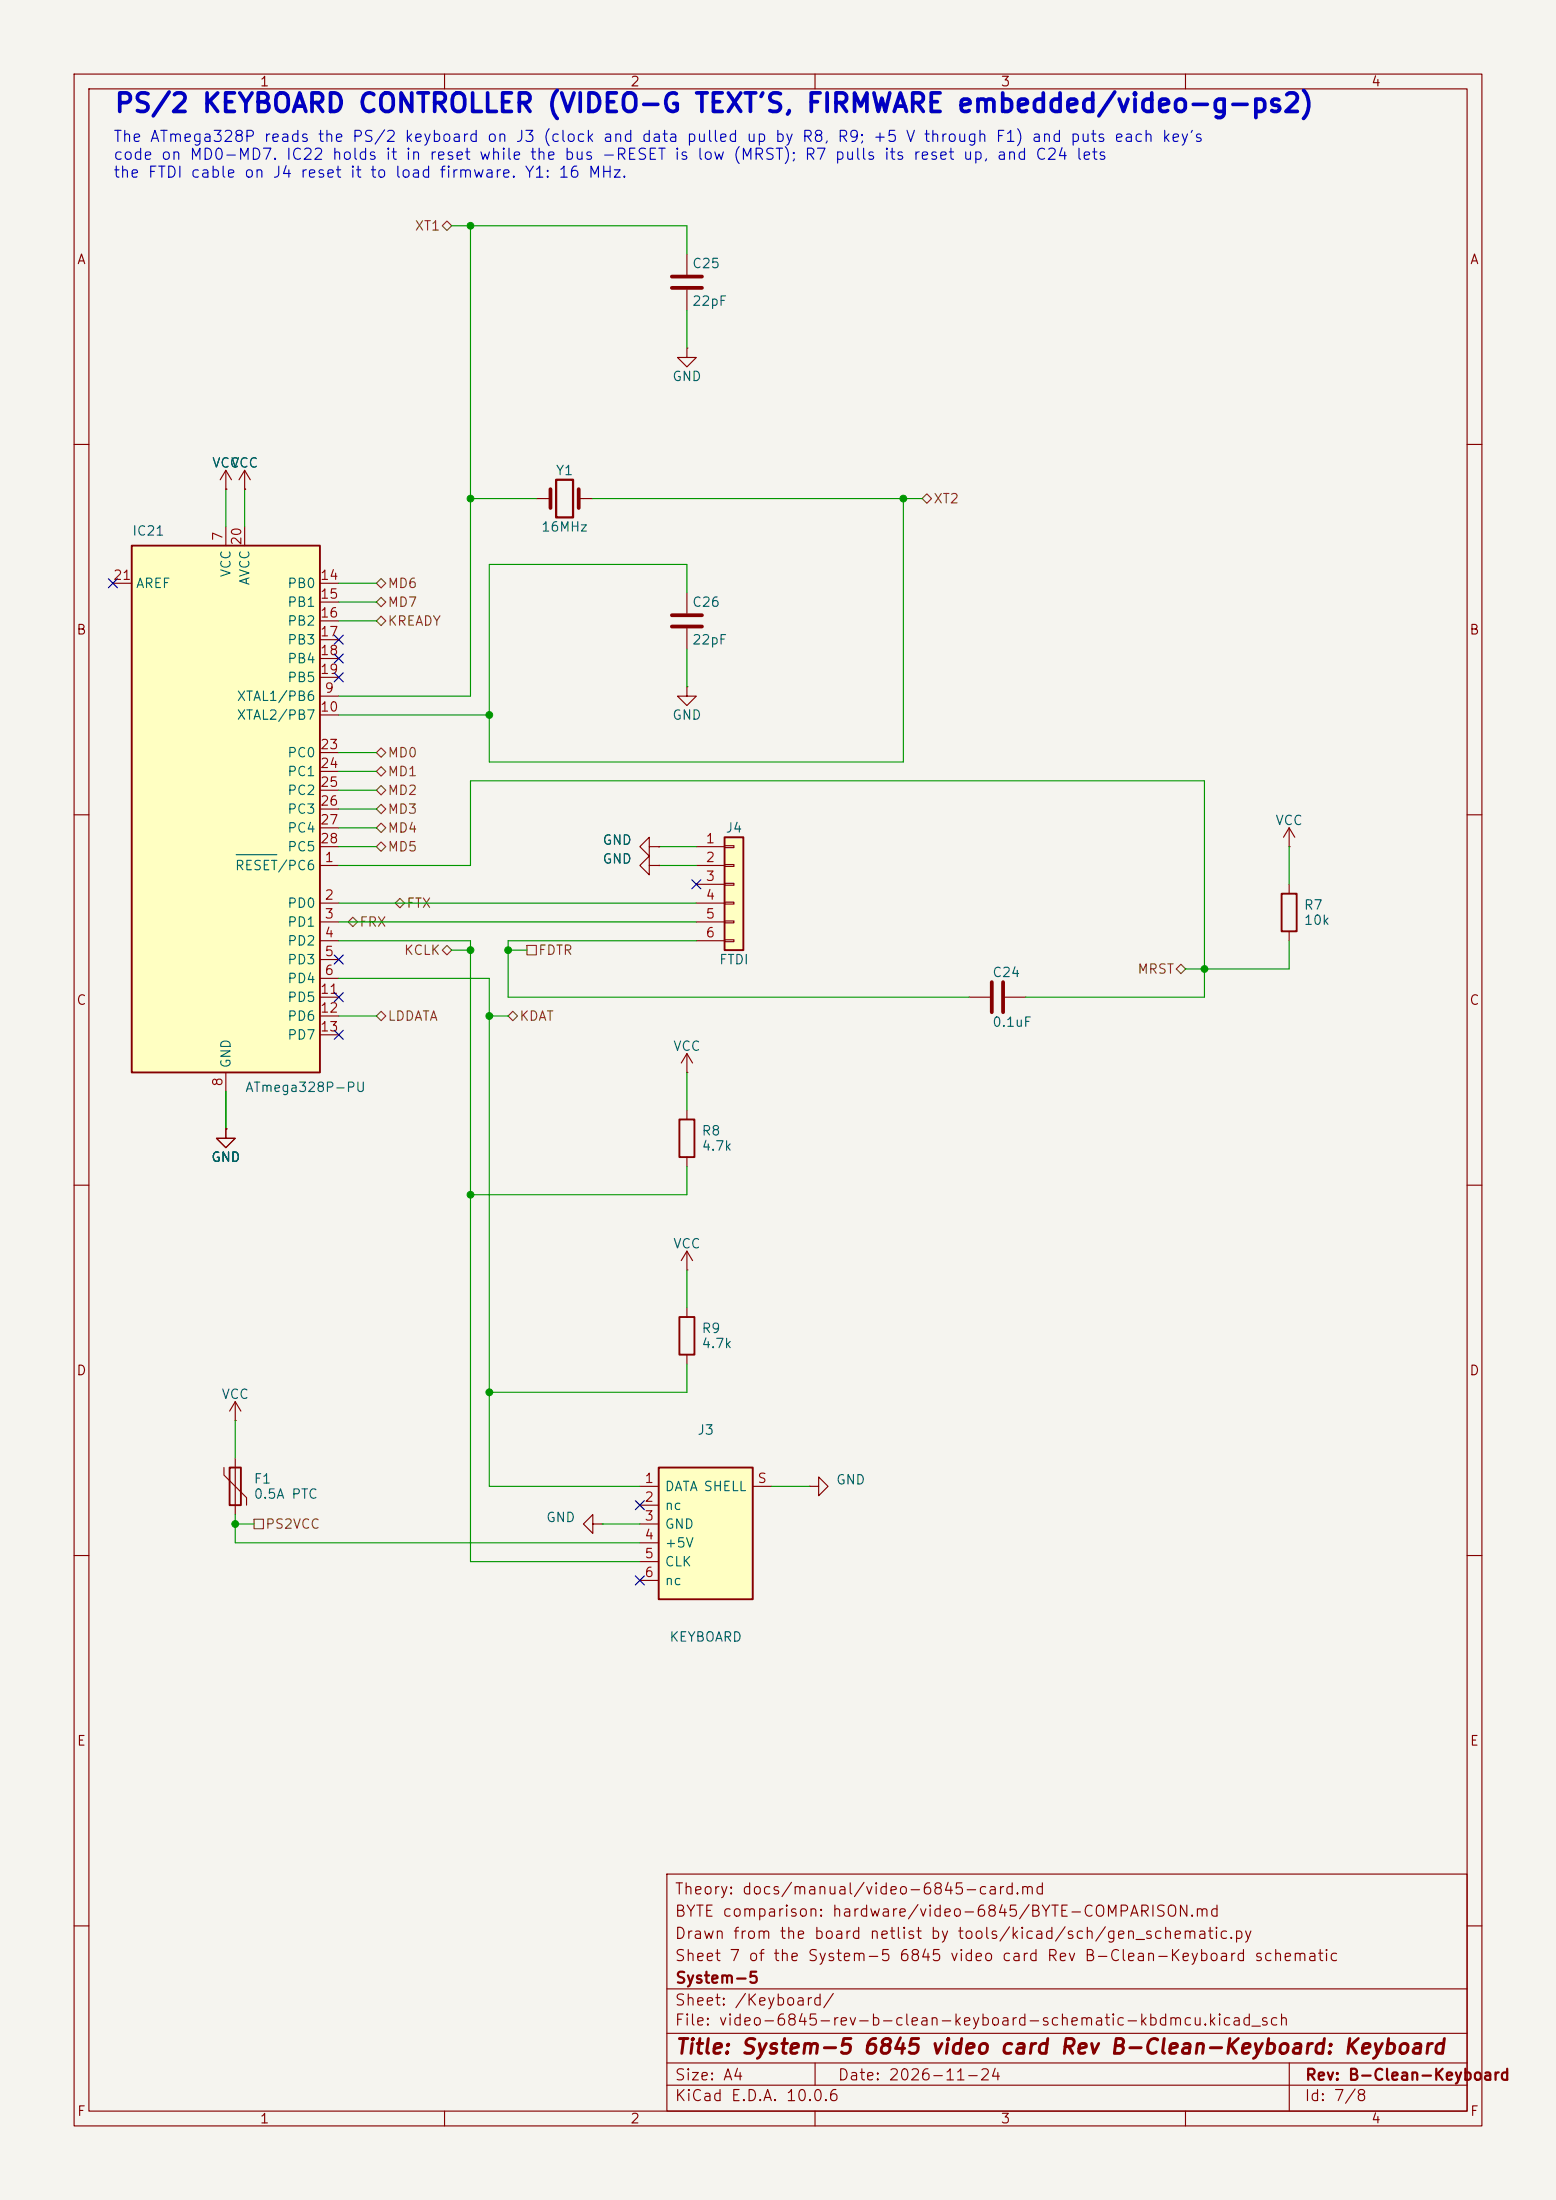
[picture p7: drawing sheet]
<svg xmlns="http://www.w3.org/2000/svg" width="210mm" height="297mm" viewBox="0 0 210 297" stroke-linecap="round" stroke-linejoin="round" font-family="sans-serif">
<path d="M0 0h210v297h-210z" fill="#f5f4ef" stroke="#f5f4ef" stroke-width=".13"/>
<g fill="none" stroke="#840000" stroke-width=".15">
<path d="M10 10h190v277h-190zM12 12h186v273h-186zM60 10v2M110 10v2M160 10v2M10 60h2M198 60h2M10 110h2M174 119.4v1.3M198 110h2M174 125.7v1.3M10 160h2"/>
<path d="M198 160h2M10 210h2M198 210h2M90 253h108v32h-108zM10 260h2M90 278.5h108M90 274.5h108M90 268.5h108M110 278.5v3M174 278.5v6.5M198 260h2M60 285v2"/>
<path d="M90 281.5h108M110 285v2M160 285v2"/>
</g>
<path d="M173 120.7h2v5h-2z" fill="none" stroke="#840000" stroke-width=".25"/>
<path d="M17.8 73.7h25.4v71.1h-25.4z" fill="#ffffc2"/>
<path d="M17.8 73.7h25.4v71.1h-25.4zM91.7 151.1h2v5.1h-2zM91.7 177.8h2v5.1h-2z" fill="none" stroke="#840000" stroke-width=".25"/>
<g fill="none" stroke="#840000" stroke-width=".15">
<path d="M15.2 78.7h2.6M30.5 66h.1M30.5 63.5v2.5M30.5 71.1v2.6M30.5 63.5l-.8 1.3M30.5 63.5l.7 1.3M33 71.1v2.6M43.2 78.7h2.5M43.2 94h2.5M43.2 96.5h2.5M43.2 81.3h2.5M43.2 83.8h2.5"/>
<path d="M43.2 86.4h2.5M43.2 88.9h2.5M43.2 91.4h2.5M43.2 116.8h2.5M43.2 101.6h2.5M43.2 104.1h2.5M43.2 106.7h2.5M43.2 109.2h2.5M43.2 111.8h2.5M43.2 114.3h2.5M87.6 116.8v-1.2l-1.2 1.2 1.2 1.3v-1.3h1.3M87.6 114.3v-1.3l-1.2 1.3 1.2 1.3v-1.3h1.3"/>
<path d="M88.9 116.8h.1M88.9 114.3h.1M174 114.3h.1M174 111.8l-.8 1.2M174 111.8l.8 1.2M174 111.8v2.5M43.2 121.9h2.5M43.2 124.5h2.5M43.2 127h2.5M43.2 129.5h2.5M43.2 132.1h2.5M43.2 134.6h2.5"/>
<path d="M43.2 137.2h2.5M43.2 139.7h2.5M30.5 152.4v1.3h1.2l-1.2 1.2-1.3-1.2h1.3M30.5 152.4h.1M30.5 144.8v2.5M92.7 144.8h.1M92.7 142.2v2.6M92.7 149.9v1.2M92.7 156.2v1.3M92.7 142.2l-.8 1.3M92.7 142.2l.8 1.3M92.7 171.5h.1"/>
<path d="M92.7 168.9v2.6M92.7 176.5v1.3M92.7 168.9l-.8 1.3M92.7 168.9l.8 1.3M92.7 182.9v1.3M80 205.7v-1.2l-1.3 1.2 1.3 1.3v-1.3h1.3M81.3 205.7h.1M109.2 200.7h1.3v-1.3l1.3 1.3-1.3 1.2v-1.2M109.2 200.7h.1"/>
</g>
<path d="M31.9 115.4h5.5" fill="none" stroke="#006464" stroke-width=".15"/>
<path d="M88.9 198.1h12.7v17.8h-12.7z" fill="#ffffc2"/>
<path d="M31 198.1h1.5v5.1h-1.5zM88.9 198.1h12.7v17.8h-12.7z" fill="none" stroke="#840000" stroke-width=".25"/>
<g fill="none" stroke="#840000" stroke-width=".15">
<path d="M92.7 34.3v2.8M92.7 39.1v2.8M92.7 47v1.3h1.3l-1.3 1.2-1.3-1.2h1.3M92.7 47h.1M33 66h.1M33 63.5l-.7 1.3M33 63.5l.8 1.3M33 63.5v2.5M72.4 67.3h1.9M78.1 67.3h1.9M92.7 92.7v1.3h1.3l-1.3 1.3-1.3-1.3h1.3M92.7 92.7h.1"/>
<path d="M92.7 80v2.8M92.7 84.8v2.8M130.8 134.6h2.8M135.6 134.6h2.8M30.2 198.1v1l3.1 3.1v1M31.7 191.8h.1M31.7 189.2l-.7 1.3M31.7 189.2l.8 1.3M31.7 189.2v2.6M31.7 196.9v7.6M86.4 200.7h2.5M86.4 203.2h2.5"/>
<path d="M86.4 205.7h2.5M86.4 208.3h2.5M86.4 210.8h2.5M86.4 213.4h2.5M101.6 200.7h2.5"/>
</g>
<path d="M90.7 37.3h4M90.7 38.9h4M74.3 66v2.6M78.1 66v2.6M90.7 83.1h4M90.7 84.6h4M133.9 132.6v4.1M135.4 132.6v4.1" fill="none" stroke="#840000" stroke-width=".51"/>
<path d="M75.1 64.8h2.2v5.1h-2.2z" fill="none" stroke="#840000" stroke-width=".3"/>
<path d="M97.8 113h2.5v15.3h-2.5z" fill="#ffffc2"/>
<path d="M97.8 113h2.5v15.3h-2.5z" fill="none" stroke="#840000" stroke-width=".25"/>
<g fill="none" stroke="#840000" stroke-width=".15">
<path d="M30.5 66h.1M33 66h.1M88.9 116.8h.1M88.9 114.3h.1M94 114.3h3.8M94 116.8h3.8M94 119.4h3.8M97.8 114.2h1.3v.2h-1.3zM97.8 116.7h1.3v.3h-1.3zM97.8 119.3h1.3v.2h-1.3zM94 121.9h3.8M94 124.5h3.8"/>
<path d="M94 127h3.8M97.8 121.8h1.3v.2h-1.3zM97.8 124.3h1.3v.3h-1.3zM97.8 126.9h1.3v.2h-1.3zM30.5 152.4h.1"/>
</g>
<g fill="none" stroke="#725600" stroke-width=".15">
<path d="M59.7 30.5l.6-.7 .7 .7-.7 .6zM50.8 78.7l.6-.6 .7 .6-.7 .7zM124.5 67.3l.6-.6 .6 .6-.6 .6zM50.8 83.8l.6-.6 .7 .6-.7 .7zM50.8 81.3l.6-.7 .7 .7-.7 .6zM50.8 101.6l.6-.6 .7 .6-.7 .6zM50.8 106.7l.6-.7 .7 .7-.7 .6zM50.8 109.2l.6-.6 .7 .6-.7 .7zM50.8 111.8l.6-.7 .7 .7-.7 .6zM50.8 114.3l.6-.6 .7 .6-.7 .6zM51.4 103.5l.7 .6-.7 .7-.6-.7zM47.6 123.8l.7 .7-.7 .6-.6-.6z"/>
<path d="M50.8 137.2l.6-.7 .7 .7-.7 .6zM53.3 121.9l.7-.6 .6 .6-.6 .7zM59.7 128.3l.6-.7 .7 .7-.7 .6zM68.6 137.2l.6-.7 .6 .7-.6 .6zM71.1 127.6h1.3v1.3h-1.3zM158.7 130.8l.7-.6 .6 .6-.6 .6zM34.3 205.1h1.3v1.3h-1.3z"/>
</g>
<g fill="none" stroke="#009600" stroke-width=".15">
<path d="M61 30.5h31.7v3.8M63.5 30.5v63.5h-17.8M92.7 41.9v5.1M30.5 66v5.1M33 66v5.1M45.7 78.7h5.1M63.5 67.3h8.9M80 67.3h44.5M121.9 67.3v35.6h-55.9v-26.7h26.7v3.8M45.7 96.5h20.3M45.7 81.3h5.1M45.7 83.8h5.1"/>
<path d="M92.7 87.6v5.1M45.7 101.6h5.1M45.7 114.3h5.1M45.7 116.8h17.8v-11.4h99.1v29.2h-24.2M45.7 104.1h5.1M45.7 106.7h5.1M45.7 109.2h5.1M45.7 111.8h5.1M88.9 114.3h5.1M88.9 116.8h5.1M174 114.3v5.1M45.7 132.1h20.3v68.6h20.4"/>
<path d="M45.7 127h17.8v83.8h22.9M45.7 137.2h5.1M45.7 121.9h48.3M45.7 124.5h48.3M61 128.3h2.5M66 137.2h2.6M68.6 128.3h2.5M94 127h-25.4v7.6h62.2M174 127v3.8h-14M30.5 147.3v5.1M92.7 144.8v5.1M92.7 157.5v3.8h-29.2"/>
<path d="M92.7 171.5v5M31.7 191.8v5.1M92.7 184.2v3.8h-26.7M31.7 204.5v3.8h54.7M31.7 205.7h2.6M81.3 205.7h5.1M104.1 200.7h5.1"/>
</g>
<g fill="none" stroke="#000084" stroke-width=".15">
<path d="M14.6 78.1l1.2 1.2M15.8 78.1l-1.2 1.2M45.1 90.8l1.2 1.2M45.1 85.8l1.2 1.2M45.1 88.3l1.2 1.2M46.3 90.8l-1.2 1.2M46.3 85.8l-1.2 1.2M46.3 88.3l-1.2 1.2M93.4 118.8l1.2 1.2M94.6 118.8l-1.2 1.2M45.1 134l1.2 1.2M45.1 128.9l1.2 1.2"/>
<path d="M45.1 139.1l1.2 1.2M46.3 134l-1.2 1.2M46.3 128.9l-1.2 1.2M46.3 139.1l-1.2 1.2M85.8 202.6l1.2 1.2M85.8 212.8l1.2 1.2M87 202.6l-1.2 1.2M87 212.8l-1.2 1.2"/>
</g>
<g fill="#009600" stroke="#009600" stroke-width=".13">
<circle cx="68.6" cy="128.3" r=".46"/>
<circle cx="63.5" cy="128.3" r=".46"/>
<circle cx="121.9" cy="67.3" r=".46"/>
<circle cx="162.6" cy="130.8" r=".46"/>
<circle cx="63.5" cy="30.5" r=".46"/>
<circle cx="31.7" cy="205.7" r=".46"/>
<circle cx="63.5" cy="161.3" r=".46"/>
<circle cx="66" cy="137.2" r=".46"/>
<circle cx="66" cy="188" r=".46"/>
<circle cx="66" cy="96.5" r=".46"/>
<circle cx="63.5" cy="67.3" r=".46"/>
</g>
<text font-size="2.5" fill="#0000c2" x="15.3" y="15.8">PS/2 KEYBOARD CONTROLLER (VIDEO-G TEXT'S, FIRMWARE embedded/video-g-ps2)</text>
<text font-size="2" fill="#840000" x="91" y="277.8">Title: System-5 6845 video card Rev B-Clean-Keyboard: Keyboard</text>
<g font-size="1.5" fill="#0000c2">
<text x="15.2" y="19.5">The ATmega328P reads the PS/2 keyboard on J3 (clock and data pulled up by R8, R9; +5 V through F1) and puts each key's</text>
<text x="15.2" y="22">code on MD0-MD7. IC22 holds it in reset while the bus -RESET is low (MRST); R7 pulls its reset up, and C24 lets</text>
<text x="15.2" y="24.4">the FTDI cable on J4 reset it to load firmware. Y1: 16 MHz.</text>
</g>
<g font-size="1.5" fill="#840000">
<text x="91" y="256.1">Theory: docs/manual/video-6845-card.md</text>
<text x="91" y="262.1">Drawn from the board netlist by tools/kicad/sch/gen_schematic.py</text>
<text x="91" y="259.1">BYTE comparison: hardware/video-6845/BYTE-COMPARISON.md</text>
<text x="91" y="265.1">Sheet 7 of the System-5 6845 video card Rev B-Clean-Keyboard schematic</text>
<text x="91.1" y="268.1">System-5</text>
<text x="91" y="273.8">File: video-6845-rev-b-clean-keyboard-schematic-kbdmcu.kicad_sch</text>
<text x="91" y="271.1">Sheet: /Keyboard/</text>
<text x="91" y="281.2">Size: A4</text>
<text x="113" y="281.2">Date: 2026-11-24</text>
<text x="176.1" y="281.2">Rev: B-Clean-Keyboard</text>
<text x="91" y="284">KiCad E.D.A. 10.0.6</text>
<text x="176" y="284">Id: 7/8</text>
</g>
<g font-size="1.3" fill="#840000">
<text x="35" y="12">1</text>
<text x="85" y="12">2</text>
<text x="135" y="12">3</text>
<text x="185" y="12">4</text>
<text x="10.3" y="36">A</text>
<text x="198.3" y="36">A</text>
<text x="10.2" y="86">B</text>
<text x="198.2" y="86">B</text>
<text x="10.2" y="136">C</text>
<text x="198.2" y="136">C</text>
<text x="10.2" y="186">D</text>
<text x="198.2" y="186">D</text>
<text x="10.3" y="236">E</text>
<text x="198.3" y="236">E</text>
<text x="10.3" y="286">F</text>
<text x="35" y="287">1</text>
<text x="85" y="287">2</text>
<text x="135" y="287">3</text>
<text x="185" y="287">4</text>
<text x="198.3" y="286">F</text>
</g>
<g font-size="1.3" fill="#725600">
<text x="55.9" y="31.4">XT1</text>
<text x="125.9" y="68.3">XT2</text>
<text x="52.2" y="79.7">MD6</text>
<text x="52.2" y="82.2">MD7</text>
<text x="52.2" y="84.8">KREADY</text>
<text x="52.2" y="102.6">MD0</text>
<text x="52.2" y="105.1">MD1</text>
<text x="52.2" y="107.6">MD2</text>
<text x="52.2" y="110.2">MD3</text>
<text x="52.2" y="112.7">MD4</text>
<text x="52.2" y="115.3">MD5</text>
<text x="48.4" y="125.4">FRX</text>
<text x="54.8" y="122.9">FTX</text>
<text x="54.4" y="129.2">KCLK</text>
<text x="72.6" y="129.2">FDTR</text>
<text x="153.4" y="131.8">MRST</text>
<text x="52.2" y="138.1">LDDATA</text>
<text x="70" y="138.1">KDAT</text>
<text x="35.7" y="206.7">PS2VCC</text>
</g>
<g font-size="1.3" fill="#006464">
<text x="93.3" y="36.5">C25</text>
<text x="93.3" y="41.6">22pF</text>
<text x="90.6" y="51.8">GND</text>
<text x="28.5" y="63.4">VCC</text>
<text x="31.1" y="63.4">VCC</text>
<text x="74.9" y="64.5">Y1</text>
<text x="17.8" y="72.6">IC21</text>
<text x="73" y="72.1">16MHz</text>
<text x="18.3" y="79.7">AREF</text>
<text x="31.4" y="78" transform="rotate(-90 31.4 78)">VCC</text>
<text x="34" y="79.1" transform="rotate(-90 34 79.1)">AVCC</text>
<text x="38.7" y="79.7">PB0</text>
<text x="38.7" y="82.2">PB1</text>
<text x="93.3" y="82.2">C26</text>
<text x="38.7" y="84.8">PB2</text>
<text x="38.7" y="87.3">PB3</text>
<text x="38.7" y="89.9">PB4</text>
<text x="93.3" y="87.3">22pF</text>
<text x="31.9" y="94.9">XTAL1/PB6</text>
<text x="38.7" y="92.4">PB5</text>
<text x="31.9" y="97.5">XTAL2/PB7</text>
<text x="90.6" y="97.5">GND</text>
<text x="38.7" y="102.6">PC0</text>
<text x="38.7" y="105.1">PC1</text>
<text x="38.7" y="107.6">PC2</text>
<text x="38.7" y="110.2">PC3</text>
<text x="38.7" y="112.7">PC4</text>
<text x="97.8" y="112.7">J4</text>
<text x="172" y="111.7">VCC</text>
<text x="31.6" y="117.8">RESET/PC6</text>
<text x="38.7" y="115.3">PC5</text>
<text x="81.2" y="116.9">GND</text>
<text x="81.2" y="114.4">GND</text>
<text x="38.7" y="122.9">PD0</text>
<text x="38.7" y="125.4">PD1</text>
<text x="175.9" y="123.1">R7</text>
<text x="175.9" y="125.2">10k</text>
<text x="38.7" y="128">PD2</text>
<text x="38.7" y="130.5">PD3</text>
<text x="97" y="130.5">FTDI</text>
<text x="38.7" y="133">PD4</text>
<text x="38.7" y="135.6">PD5</text>
<text x="133.8" y="132.2">C24</text>
<text x="38.7" y="138.1">PD6</text>
<text x="38.7" y="140.7">PD7</text>
<text x="90.8" y="142.2">VCC</text>
<text x="133.8" y="138.9">0.1uF</text>
<text x="31.4" y="144.3" transform="rotate(-90 31.4 144.3)">GND</text>
<text x="33" y="147.7">ATmega328P-PU</text>
<text x="94.6" y="153.6">R8</text>
<text x="94.6" y="155.7">4.7k</text>
<text x="28.4" y="157.2">GND</text>
<text x="90.8" y="168.9">VCC</text>
<text x="94.6" y="180.3">R9</text>
<text x="94.6" y="182.3">4.7k</text>
<text x="29.8" y="189.2">VCC</text>
<text x="94" y="194">J3</text>
<text x="34.2" y="200.6">F1</text>
<text x="34.2" y="202.6">0.5A PTC</text>
<text x="89.6" y="201.6">DATA SHELL</text>
<text x="112.8" y="200.7">GND</text>
<text x="73.6" y="205.8">GND</text>
<text x="89.6" y="204.2">nc</text>
<text x="89.6" y="206.7">GND</text>
<text x="89.6" y="209.2">+5V</text>
<text x="89.6" y="211.8">CLK</text>
<text x="89.6" y="214.3">nc</text>
<text x="90.3" y="221.9">KEYBOARD</text>
</g>
<g font-size="1.3" fill="#a90000">
<text x="30.3" y="73.1" transform="rotate(-90 30.3 73.1)">7</text>
<text x="32.9" y="73.7" transform="rotate(-90 32.9 73.7)">20</text>
<text x="15.2" y="78.6">21</text>
<text x="43.1" y="78.6">14</text>
<text x="43.1" y="81.1">15</text>
<text x="43.1" y="83.7">16</text>
<text x="43.1" y="86.2">17</text>
<text x="43.1" y="88.8">18</text>
<text x="43.1" y="91.3">19</text>
<text x="43.7" y="93.8">9</text>
<text x="43.1" y="96.4">10</text>
<text x="43.1" y="101.5">23</text>
<text x="43.1" y="104">24</text>
<text x="43.1" y="106.5">25</text>
<text x="43.1" y="109.1">26</text>
<text x="43.1" y="111.6">27</text>
<text x="43.1" y="114.2">28</text>
<text x="43.7" y="116.7">1</text>
<text x="95.2" y="114.2">1</text>
<text x="95.2" y="116.7">2</text>
<text x="95.2" y="119.2">3</text>
<text x="43.7" y="121.8">2</text>
<text x="43.7" y="124.3">3</text>
<text x="95.2" y="121.8">4</text>
<text x="95.2" y="124.3">5</text>
<text x="43.7" y="126.9">4</text>
<text x="43.7" y="129.4">5</text>
<text x="43.7" y="131.9">6</text>
<text x="95.2" y="126.9">6</text>
<text x="43.1" y="134.5">11</text>
<text x="43.1" y="137">12</text>
<text x="43.1" y="139.6">13</text>
<text x="30.3" y="146.8" transform="rotate(-90 30.3 146.8)">8</text>
<text x="86.9" y="200.5">1</text>
<text x="86.9" y="203.1">2</text>
<text x="102.1" y="200.5">S</text>
<text x="86.9" y="205.6">3</text>
<text x="86.9" y="208.1">4</text>
<text x="86.9" y="210.7">5</text>
<text x="86.9" y="213.2">6</text>
</g>
</svg>
